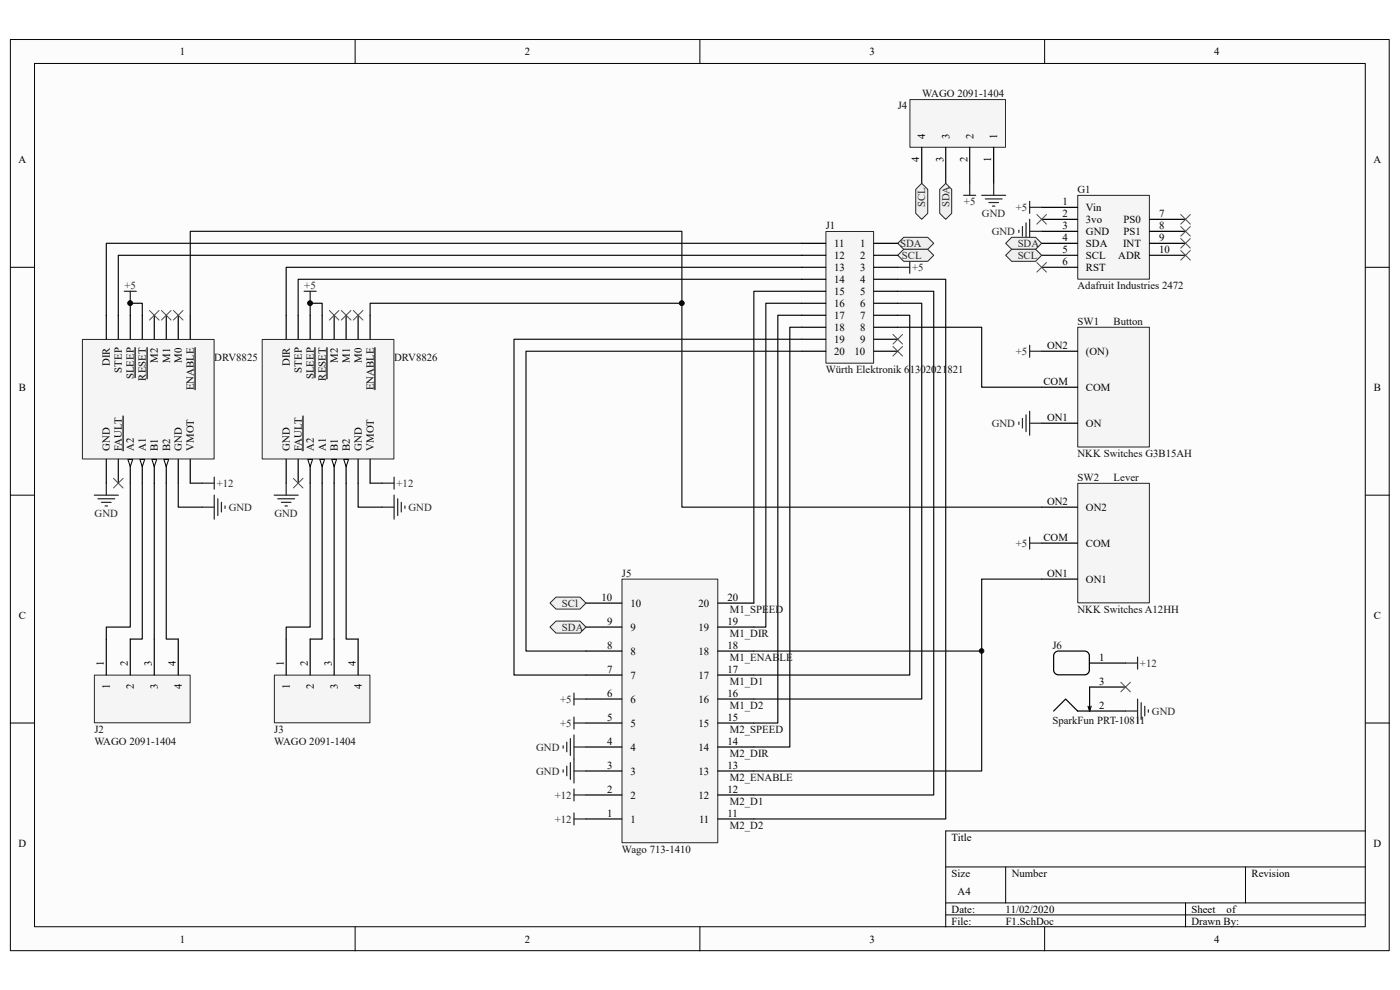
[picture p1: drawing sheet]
<svg xmlns="http://www.w3.org/2000/svg" width="297mm" height="210mm" viewBox="0 0 297 210" stroke-linecap="round" stroke-linejoin="round" font-family="sans-serif">
<path d="M2.2 8.4h292.5v193.3h-292.5z" fill="#fcfcfc"/>
<path d="M2.2 8.4h292.5v193.3h-292.5z" fill="none" stroke="#000" stroke-width=".21"/>
<path d="M7.4 13.5h282.2v183.1h-282.2z" fill="#fcfcfc"/>
<g fill="none" stroke="#000" stroke-width=".21">
<path d="M7.3 13.5h282.3v183.1h-282.3zM75.3 8.4v5.1M148.5 8.4v5.1M221.6 8.4v5.1M2.2 56.7h5.1M289.7 56.7h5.1M2.2 105h5.1M289.7 105h5.1M2.2 153.4h5.1M289.7 153.4h5.1M289.7 176.3h-89.1v20.3M75.3 196.6v5.1"/>
<path d="M148.5 196.6v5.1M200.6 183.9h89.1M200.6 191.5h89.1M200.6 194.1h89.1M213.4 183.9v7.6M221.6 196.6v5.1M251.5 191.5v5.1M264.2 183.9v7.6"/>
</g>
<path d="M228.7 41.5h15.1v17.7h-15.1z" fill="#f5f5f5"/>
<path d="M228.6 41.4h15.2v17.8h-15.2z" fill="none" stroke="#262626" stroke-width=".21"/>
<path d="M221 44h7.6M221 46.5h7.6M221 49.1h7.6M221 51.6h7.6M221 54.2h7.6M221 56.7h7.6M243.9 46.5h7.6M243.9 49.1h7.6M243.9 51.6h7.6M243.9 54.2h7.6" fill="none" stroke="#000" stroke-width=".25"/>
<path d="M228.7 69.5h15.1v25.3h-15.1z" fill="#f5f5f5"/>
<path d="M228.6 69.4h15.2v25.4h-15.2z" fill="none" stroke="#262626" stroke-width=".21"/>
<path d="M221 74.5h7.6M221 89.8h7.6M221 82.1h7.6" fill="none" stroke="#000" stroke-width=".25"/>
<path d="M228.7 102.6h15.1v25.3h-15.1z" fill="#f5f5f5"/>
<path d="M228.6 102.5h15.2v25.4h-15.2z" fill="none" stroke="#262626" stroke-width=".21"/>
<path d="M221 115.2h7.6M221 107.6h7.6M221 122.9h7.6" fill="none" stroke="#000" stroke-width=".25"/>
<path d="M20.1 143.3h20.2v10h-20.2z" fill="#f5f5f5"/>
<path d="M20 143.2h20.3v10.1h-20.3z" fill="none" stroke="#262626" stroke-width=".21"/>
<path d="M22.6 135.6v7.6M27.6 135.6v7.6M32.7 135.6v7.6M37.8 135.6v7.6" fill="none" stroke="#000" stroke-width=".25"/>
<path d="M58.3 143.3h20.2v10h-20.2z" fill="#f5f5f5"/>
<path d="M58.2 143.2h20.3v10.1h-20.3z" fill="none" stroke="#262626" stroke-width=".21"/>
<path d="M60.7 135.6v7.6M65.8 135.6v7.6M70.9 135.6v7.6M76 135.6v7.6" fill="none" stroke="#000" stroke-width=".25"/>
<path d="M193.1 21.2h20.2v10h-20.2z" fill="#f5f5f5"/>
<path d="M193 21.1h20.3v10.1h-20.3z" fill="none" stroke="#262626" stroke-width=".21"/>
<path d="M195.5 31.3v7.6M200.6 31.3v7.6M205.7 31.3v7.6M210.8 31.3v7.6" fill="none" stroke="#000" stroke-width=".25"/>
<path d="M170.1 51.6h-147.5v15.3M170.1 54.2h-145v12.7M170.1 56.7h-109.4v10.2M170.1 59.2h-106.8v7.7M32.7 102.5v33.1M37.8 102.5v5.1h5.1M65.8 102.5v30.5h-5.1v2.6M70.9 102.5v33.1M73.4 102.5v33.1h2.6M76 102.5v5.1h5.1" fill="none" stroke="#0e0e0e" stroke-width=".25"/>
<g fill="none" stroke="#262626" stroke-width=".25">
<path d="M26.4 61.8h2.5M27.6 61.8v2.5M64.5 61.8h2.6M65.8 61.8v2.5M20 105h5.1M20.8 105.8h3.5M21.5 106.6h2.1M22.3 107.3h.5M22.6 102.5v2.5M42.9 107.6h2.6M45.5 105v5.1M46.2 105.8v3.6"/>
<path d="M47 106.6v2M47.7 107.3v.5M58.2 105h5.1M58.9 105.8h3.6M59.7 106.6h2M60.5 107.3h.5M60.7 102.5v2.5M81.1 107.6h2.5M83.6 105v5.1M84.4 105.8v3.6M85.1 106.6v2M85.9 107.3v.5"/>
</g>
<g fill="#0e0e0e" stroke="#0e0e0e" stroke-width=".21">
<circle cx="27.6" cy="64.3" r=".48"/>
<circle cx="65.8" cy="64.3" r=".48"/>
</g>
<path d="M17.5 72.1h27.9v25.3h-27.9z" fill="#f5f5f5"/>
<path d="M17.5 72h27.9v25.4h-27.9z" fill="none" stroke="#262626" stroke-width=".21"/>
<path d="M22.6 66.9v5M25.1 66.9v5M27.6 66.9v5M30.2 66.9v5M32.7 66.9v5M35.3 66.9v5M37.8 66.9v5M40.4 66.9v5M35.3 97.5v5M37.8 97.5v5M40.4 97.5v5" fill="none" stroke="#000" stroke-width=".25"/>
<path d="M34.8 97.5h1l-.5 1.5z" fill="#fcfcfc" stroke="#000" stroke-width=".21"/>
<path d="M32.7 97.5v5" fill="none" stroke="#000" stroke-width=".25"/>
<path d="M32.2 97.5h1l-.5 1.5z" fill="#fcfcfc" stroke="#000" stroke-width=".21"/>
<path d="M30.2 97.5v5" fill="none" stroke="#000" stroke-width=".25"/>
<path d="M29.7 97.5h1l-.5 1.5z" fill="#fcfcfc" stroke="#000" stroke-width=".21"/>
<path d="M27.6 97.5v5" fill="none" stroke="#000" stroke-width=".25"/>
<path d="M27.1 97.5h1l-.5 1.5z" fill="#fcfcfc" stroke="#000" stroke-width=".21"/>
<path d="M28.7 73.7v6.4M31.2 73.7v6.7M41.4 73.7v9M22.6 97.5v5M25.1 97.5v5M26.1 88.3v7.3" fill="none" stroke="#000" stroke-width=".25"/>
<path d="M55.7 72.1h27.9v25.3h-27.9z" fill="#f5f5f5"/>
<path d="M55.6 72h28v25.4h-28z" fill="none" stroke="#262626" stroke-width=".21"/>
<path d="M60.7 66.9v5M63.3 66.9v5M65.8 66.9v5M68.3 66.9v5M70.9 66.9v5M73.4 66.9v5M76 66.9v5M78.5 66.9v5M73.4 97.5v5M76 97.5v5M78.5 97.5v5" fill="none" stroke="#000" stroke-width=".25"/>
<path d="M72.9 97.5h1l-.5 1.5z" fill="#fcfcfc" stroke="#000" stroke-width=".21"/>
<path d="M70.9 97.5v5" fill="none" stroke="#000" stroke-width=".25"/>
<path d="M70.4 97.5h1l-.5 1.5z" fill="#fcfcfc" stroke="#000" stroke-width=".21"/>
<path d="M68.3 97.5v5" fill="none" stroke="#000" stroke-width=".25"/>
<path d="M67.8 97.5h1.1l-.6 1.5z" fill="#fcfcfc" stroke="#000" stroke-width=".21"/>
<path d="M65.8 97.5v5" fill="none" stroke="#000" stroke-width=".25"/>
<path d="M65.3 97.5h1l-.5 1.5z" fill="#fcfcfc" stroke="#000" stroke-width=".21"/>
<path d="M66.8 73.7v6.4M69.4 73.7v6.7M79.5 73.7v9M60.7 97.5v5M63.3 97.5v5M64.3 88.3v7.3" fill="none" stroke="#000" stroke-width=".25"/>
<g fill="none" stroke="#262626" stroke-width=".25">
<path d="M205.7 38.9v2.5M210.8 38.9v2.5M204.4 41.4h2.6M208.3 41.4h5.1M209 42.2h3.6M209.8 43h2M210.6 43.7h.5M216.2 48.8v.5M216.9 48.1v2M217.7 47.3v3.6M218.4 42.7v2.6M218.4 46.5v5.1"/>
<path d="M218.4 44h2.6M218.4 49.1h2.6M218.4 73.2v2.6M218.4 74.5h2.6M216.2 89.5v.5M216.9 88.8v2M217.7 88v3.6M218.4 87.2v5.1M218.4 89.8h2.6M42.9 102.5h2.6M45.5 101.2v2.6M81.1 102.5h2.5"/>
<path d="M83.6 101.2v2.6"/>
</g>
<g fill="none" stroke="#4c4c4c" stroke-width=".21">
<path d="M220 45.5l2 2M220 55.7l2 2M222 45.5l-2 2M222 55.7l-2 2M250.5 50.6l2 2M250.5 53.1l2 2.1M250.5 45.5l2 2M250.5 48.1l2 2M252.5 50.6l-2 2M252.5 53.1l-2 2.1M252.5 45.5l-2 2M252.5 48.1l-2 2"/>
<path d="M31.7 65.9l2 2M33.7 65.9l-2 2M34.3 65.9l2 2M36.3 65.9l-2 2M36.8 65.9l2 2M38.8 65.9l-2 2M69.9 65.9l2 2M71.9 65.9l-2 2M72.4 65.9l2.1 2M74.5 65.9l-2.1 2M75 65.9l2 2M77 65.9l-2 2"/>
<path d="M24.1 101.5l2 2M26.1 101.5l-2 2M62.2 101.5l2.1 2M64.3 101.5l-2.1 2"/>
</g>
<path d="M27.6 66.9v-2.6h2.6v2.6M65.8 66.9v-2.6h2.5v2.6M190.5 69.4h17.8v12.7h12.7M27.6 102.5v30.5h-5v2.6M30.2 102.5v33.1h-2.6M35.3 102.5v33.1h2.5M68.3 102.5v33.1h-2.5" fill="none" stroke="#0e0e0e" stroke-width=".25"/>
<g fill="#0e0e0e" stroke="#0e0e0e" stroke-width=".21">
<circle cx="27.6" cy="64.3" r=".48"/>
<circle cx="65.8" cy="64.3" r=".48"/>
</g>
<path d="M132 122.9h20.3v55.9h-20.3z" fill="#f5f5f5"/>
<path d="M132 122.9h20.3v55.9h-20.3z" fill="none" stroke="#262626" stroke-width=".21"/>
<g fill="none" stroke="#000" stroke-width=".25">
<path d="M124.3 138.1h7.6M124.3 133h7.6M124.3 127.9h7.6M152.3 138.1h7.6M152.3 133h7.6M152.3 127.9h7.6M124.3 158.5h7.6M124.3 153.4h7.6M124.3 148.3h7.6M124.3 143.2h7.6M152.3 158.5h7.6M152.3 153.4h7.6"/>
<path d="M152.3 148.3h7.6M152.3 143.2h7.6M124.3 173.7h7.6M124.3 168.6h7.6M124.3 163.6h7.6M152.3 173.7h7.6M152.3 168.6h7.6M152.3 163.6h7.6"/>
</g>
<g fill="none" stroke="#262626" stroke-width=".25">
<path d="M190.5 56.7h2.5M193 55.4v2.6M119.5 158.2v.5M120.2 157.5v2M121 156.7v3.6M121.8 147v2.6M121.8 152.1v2.6M121.8 155.9v10.2M121.8 158.5h2.5M121.8 153.4h2.5M121.8 148.3h2.5M119.5 163.3v.5"/>
<path d="M120.2 162.5v2.1M121 161.8v3.5M121.8 167.4v2.5M121.8 172.5v2.5M121.8 173.7h2.5M121.8 168.6h2.5M121.8 163.6h2.5"/>
</g>
<path d="M190.5 59.2h10.1v114.5h-40.7M40.4 66.9v-17.8h104.3v15.2h-66.2v2.6M170.1 64.3h-7.6v68.7h-2.6M170.1 66.9h-5.1v86.5h-5.1M190.5 66.9h2.5v76.3h-33.1M190.5 64.3h5v84h-35.6M190.5 61.8h7.6v106.8h-38.2M159.9 138.1h48.4M221 122.9h-12.7v40.7h-48.4" fill="none" stroke="#0e0e0e" stroke-width=".25"/>
<g fill="#0e0e0e" stroke="#0e0e0e" stroke-width=".21">
<circle cx="144.6" cy="64.3" r=".48"/>
<circle cx="208.2" cy="138.1" r=".48"/>
</g>
<g fill="#f0f0f0" stroke="#262626" stroke-width=".21">
<path d="M213.4 51.6l1.2-1.3h5.1l1.3 1.3-1.3 1.3h-5.1z" fill-rule="evenodd"/>
<path d="M213.4 54.2l1.2-1.3h5.1l1.3 1.3-1.3 1.2h-5.1z" fill-rule="evenodd"/>
<path d="M195.5 38.9l1.3 1.3v5.1l-1.3 1.2-1.2-1.2v-5.1z" fill-rule="evenodd"/>
<path d="M200.6 38.9l1.3 1.3v5.1l-1.3 1.2-1.2-1.2v-5.1z" fill-rule="evenodd"/>
<path d="M191.7 50.3h5.1l1.3 1.3-1.3 1.3h-5.1l-1.2-1.3z" fill-rule="evenodd"/>
<path d="M191.7 52.9h5.1l1.3 1.3-1.3 1.2h-5.1l-1.2-1.2z" fill-rule="evenodd"/>
<path d="M116.7 127.9l1.3-1.2h5l1.3 1.2-1.3 1.3h-5z" fill-rule="evenodd"/>
<path d="M116.7 133l1.3-1.2h5l1.3 1.2-1.3 1.3h-5z" fill-rule="evenodd"/>
</g>
<path d="M175.3 49.1h10v27.9h-10z" fill="#f5f5f5"/>
<path d="M175.2 49.1h10.1v27.9h-10.1z" fill="none" stroke="#262626" stroke-width=".21"/>
<g fill="none" stroke="#000" stroke-width=".25">
<path d="M170.1 51.6h5.1M170.1 54.2h5.1M170.1 56.7h5.1M170.1 59.2h5.1M185.4 51.6h5.1M185.4 54.2h5.1M185.4 56.7h5.1M185.4 59.2h5.1M170.1 61.8h5.1M170.1 64.3h5.1M170.1 66.9h5.1M170.1 69.4h5.1"/>
<path d="M170.1 72h5.1M170.1 74.5h5.1M185.4 61.8h5.1M185.4 64.3h5.1M185.4 66.9h5.1M185.4 69.4h5.1M185.4 72h5.1M185.4 74.5h5.1M223.8 138.4l.7-.3h5.6a1.02 1.02 0 0 1 1 1v3a1.02 1.02 0 0 1-1 1.1h-5.6a1.02 1.02 0 0 1-1-1.1v-3zM223.5 150.8l2.6-2.5 2.5 2.5h10.2M230.8 149.8l.4 1 .3-1M231.2 140.7h7.6"/>
<path d="M238.8 145.7h-7.6v5.1"/>
</g>
<path d="M144.7 64.3v43.3h76.3M170.1 61.8h-10.2v66.1M170.1 69.4h-2.5v89.1h-7.7M170.1 72h-61.1v71.2h15.3M170.1 74.5h-58.5v63.6h12.7M40.4 102.5h2.5M78.5 102.5h2.6" fill="none" stroke="#0e0e0e" stroke-width=".25"/>
<path d="M189.4 73.5l2.1 2M189.4 71l2.1 2M191.5 73.5l-2.1 2M191.5 71l-2.1 2M237.8 144.7l2 2.1M239.8 144.7l-2 2.1" fill="none" stroke="#4c4c4c" stroke-width=".21"/>
<path d="M218.4 113.9v2.6M218.4 115.2h2.6M241.3 139.4v2.5M238.8 150.8h2.5M238.8 140.7h2.5M241.3 148.3v5.1M242.1 149.1v3.5M242.9 149.8v2.1M243.6 150.6v.5" fill="none" stroke="#262626" stroke-width=".25"/>
<circle cx="144.6" cy="64.3" r=".48" fill="#0e0e0e" stroke="#0e0e0e" stroke-width=".21"/>
<g font-size="2.3">
<text x="38.2" y="11.7">1</text>
<text x="111.3" y="11.7">2</text>
<text x="184.5" y="11.7">3</text>
<text x="257.6" y="11.7">4</text>
<text x="196.3" y="29.5" transform="rotate(-90 196.3 29.5)">4</text>
<text x="201.4" y="29.5" transform="rotate(-90 201.4 29.5)">3</text>
<text x="206.5" y="29.5" transform="rotate(-90 206.5 29.5)">2</text>
<text x="211.6" y="29.5" transform="rotate(-90 211.6 29.5)">1</text>
<text x="3.9" y="34.6">A</text>
<text x="195" y="34.5" transform="rotate(-90 195 34.5)">4</text>
<text x="200.2" y="34.5" transform="rotate(-90 200.2 34.5)">3</text>
<text x="205.2" y="34.5" transform="rotate(-90 205.2 34.5)">2</text>
<text x="210.3" y="34.5" transform="rotate(-90 210.3 34.5)">1</text>
<text x="291.4" y="34.6">A</text>
<text x="225.4" y="43.5">1</text>
<text x="225.4" y="46">2</text>
<text x="230.4" y="44.7">Vin</text>
<text x="230.4" y="47.3">3vo</text>
<text x="238.4" y="47.3">PS0</text>
<text x="245.9" y="46">7</text>
<text x="177" y="52.4">11</text>
<text x="182.5" y="52.4">1</text>
<text x="225.4" y="48.6">3</text>
<text x="225.4" y="51.1">4</text>
<text x="225.4" y="53.7">5</text>
<text x="230.4" y="49.8">GND</text>
<text x="230.4" y="52.4">SDA</text>
<text x="238.3" y="52.4">INT</text>
<text x="238.4" y="49.8">PS1</text>
<text x="245.9" y="48.6">8</text>
<text x="245.9" y="51.1">9</text>
<text x="245.9" y="53.7">10</text>
<text x="177" y="54.9">12</text>
<text x="177" y="57.5">13</text>
<text x="182.5" y="54.9">2</text>
<text x="182.5" y="57.5">3</text>
<text x="225.4" y="56.2">6</text>
<text x="230.4" y="54.9">SCL</text>
<text x="230.4" y="57.5">RST</text>
<text x="237.2" y="54.9">ADR</text>
<text x="177" y="60">14</text>
<text x="177" y="62.6">15</text>
<text x="177" y="65.1">16</text>
<text x="182.5" y="60">4</text>
<text x="182.5" y="62.6">5</text>
<text x="182.5" y="65.1">6</text>
<text x="177" y="67.6">17</text>
<text x="177" y="70.2">18</text>
<text x="182.5" y="67.6">7</text>
<text x="182.5" y="70.2">8</text>
<text x="23.3" y="77.7" transform="rotate(-90 23.3 77.7)">DIR</text>
<text x="33.5" y="76.9" transform="rotate(-90 33.5 76.9)">M2</text>
<text x="36.1" y="76.9" transform="rotate(-90 36.1 76.9)">M1</text>
<text x="38.6" y="76.9" transform="rotate(-90 38.6 76.9)">M0</text>
<text x="61.5" y="77.7" transform="rotate(-90 61.5 77.7)">DIR</text>
<text x="71.7" y="76.9" transform="rotate(-90 71.7 76.9)">M2</text>
<text x="74.2" y="76.9" transform="rotate(-90 74.2 76.9)">M1</text>
<text x="76.8" y="76.9" transform="rotate(-90 76.8 76.9)">M0</text>
<text x="177" y="72.7">19</text>
<text x="177" y="75.3">20</text>
<text x="181.3" y="75.3">10</text>
<text x="182.5" y="72.7">9</text>
<text x="222.1" y="74">ON2</text>
<text x="230.4" y="75.3">(ON)</text>
<text x="4" y="82.9">B</text>
<text x="25.9" y="79.1" transform="rotate(-90 25.9 79.1)">STEP</text>
<text x="28.4" y="80.5" transform="rotate(-90 28.4 80.5)">SLEEP</text>
<text x="30.9" y="80.7" transform="rotate(-90 30.9 80.7)">RESET</text>
<text x="41.1" y="82.8" transform="rotate(-90 41.1 82.8)">ENABLE</text>
<text x="64" y="79.1" transform="rotate(-90 64 79.1)">STEP</text>
<text x="66.6" y="80.5" transform="rotate(-90 66.6 80.5)">SLEEP</text>
<text x="69.1" y="80.7" transform="rotate(-90 69.1 80.7)">RESET</text>
<text x="79.3" y="82.8" transform="rotate(-90 79.3 82.8)">ENABLE</text>
<text x="221.4" y="81.7">COM</text>
<text x="230.4" y="82.9">COM</text>
<text x="291.5" y="82.9">B</text>
<text x="222.1" y="89.3">ON1</text>
<text x="23.3" y="95.7" transform="rotate(-90 23.3 95.7)">GND</text>
<text x="25.9" y="95.7" transform="rotate(-90 25.9 95.7)">FAULT</text>
<text x="28.4" y="95.7" transform="rotate(-90 28.4 95.7)">A2</text>
<text x="30.9" y="95.7" transform="rotate(-90 30.9 95.7)">A1</text>
<text x="33.5" y="95.7" transform="rotate(-90 33.5 95.7)">B1</text>
<text x="36.1" y="95.7" transform="rotate(-90 36.1 95.7)">B2</text>
<text x="38.6" y="95.7" transform="rotate(-90 38.6 95.7)">GND</text>
<text x="41.1" y="95.7" transform="rotate(-90 41.1 95.7)">VMOT</text>
<text x="61.5" y="95.7" transform="rotate(-90 61.5 95.7)">GND</text>
<text x="64" y="95.7" transform="rotate(-90 64 95.7)">FAULT</text>
<text x="66.6" y="95.7" transform="rotate(-90 66.6 95.7)">A2</text>
<text x="69.1" y="95.7" transform="rotate(-90 69.1 95.7)">A1</text>
<text x="71.7" y="95.7" transform="rotate(-90 71.7 95.7)">B1</text>
<text x="74.2" y="95.7" transform="rotate(-90 74.2 95.7)">B2</text>
<text x="76.8" y="95.7" transform="rotate(-90 76.8 95.7)">GND</text>
<text x="79.3" y="95.7" transform="rotate(-90 79.3 95.7)">VMOT</text>
<text x="230.4" y="90.6">ON</text>
<text x="222.1" y="107.1">ON2</text>
<text x="230.4" y="108.4">ON2</text>
<text x="221.4" y="114.7">COM</text>
<text x="230.4" y="116">COM</text>
<text x="222.1" y="122.3">ON1</text>
<text x="230.4" y="123.6">ON1</text>
<text x="4" y="131.3">C</text>
<text x="127.6" y="127.4">10</text>
<text x="133.7" y="128.7">10</text>
<text x="148.2" y="128.7">20</text>
<text x="154.3" y="127.4">20</text>
<text x="291.5" y="131.3">C</text>
<text x="128.8" y="137.6">8</text>
<text x="128.8" y="132.5">9</text>
<text x="133.7" y="133.8">9</text>
<text x="148.2" y="133.8">19</text>
<text x="154.3" y="137.6">18</text>
<text x="154.3" y="132.5">19</text>
<text x="22.1" y="141.2" transform="rotate(-90 22.1 141.2)">1</text>
<text x="27.1" y="141.2" transform="rotate(-90 27.1 141.2)">2</text>
<text x="32.2" y="141.2" transform="rotate(-90 32.2 141.2)">3</text>
<text x="37.3" y="141.2" transform="rotate(-90 37.3 141.2)">4</text>
<text x="60.2" y="141.2" transform="rotate(-90 60.2 141.2)">1</text>
<text x="65.3" y="141.2" transform="rotate(-90 65.3 141.2)">2</text>
<text x="70.4" y="141.2" transform="rotate(-90 70.4 141.2)">3</text>
<text x="75.5" y="141.2" transform="rotate(-90 75.5 141.2)">4</text>
<text x="128.8" y="142.7">7</text>
<text x="133.7" y="144">7</text>
<text x="133.7" y="138.9">8</text>
<text x="148.2" y="144">17</text>
<text x="148.2" y="138.9">18</text>
<text x="154.3" y="142.7">17</text>
<text x="233.2" y="140.2">1</text>
<text x="23.3" y="146.1" transform="rotate(-90 23.3 146.1)">1</text>
<text x="28.4" y="146.1" transform="rotate(-90 28.4 146.1)">2</text>
<text x="33.5" y="146.1" transform="rotate(-90 33.5 146.1)">3</text>
<text x="38.6" y="146.1" transform="rotate(-90 38.6 146.1)">4</text>
<text x="61.5" y="146.1" transform="rotate(-90 61.5 146.1)">1</text>
<text x="66.6" y="146.1" transform="rotate(-90 66.6 146.1)">2</text>
<text x="71.7" y="146.1" transform="rotate(-90 71.7 146.1)">3</text>
<text x="76.8" y="146.1" transform="rotate(-90 76.8 146.1)">4</text>
<text x="128.8" y="147.8">6</text>
<text x="133.7" y="149.1">6</text>
<text x="148.2" y="149.1">16</text>
<text x="154.3" y="147.8">16</text>
<text x="233.2" y="145.2">3</text>
<text x="128.8" y="152.9">5</text>
<text x="133.7" y="154.1">5</text>
<text x="148.2" y="154.1">15</text>
<text x="154.3" y="152.9">15</text>
<text x="233.2" y="150.3">2</text>
<text x="128.8" y="158">4</text>
<text x="133.7" y="159.3">4</text>
<text x="148.2" y="159.3">14</text>
<text x="154.3" y="158">14</text>
<text x="128.8" y="163.1">3</text>
<text x="133.7" y="164.3">3</text>
<text x="148.2" y="164.3">13</text>
<text x="154.3" y="163.1">13</text>
<text x="128.8" y="173.2">1</text>
<text x="128.8" y="168.1">2</text>
<text x="133.7" y="169.4">2</text>
<text x="148.2" y="169.4">12</text>
<text x="154.3" y="173.2">11</text>
<text x="154.3" y="168.1">12</text>
<text x="3.9" y="179.6">D</text>
<text x="133.7" y="174.5">1</text>
<text x="148.3" y="174.5">11</text>
<text x="201.9" y="178.3">Title</text>
<text x="291.4" y="179.6">D</text>
<text x="201.9" y="186">Size</text>
<text x="214.6" y="186">Number</text>
<text x="265.5" y="186">Revision</text>
<text x="203.2" y="189.8">A4</text>
<text x="201.9" y="193.6">Date:</text>
<text x="201.9" y="196.1">File:</text>
<text x="213.3" y="193.6">11/02/2020</text>
<text x="213.4" y="196.1">F1.SchDoc</text>
<text x="252.8" y="193.6">Sheet</text>
<text x="252.8" y="196.1">Drawn By:</text>
<text x="260.2" y="193.6">of</text>
<text x="38.2" y="199.9">1</text>
<text x="111.3" y="199.9">2</text>
<text x="184.5" y="199.9">3</text>
<text x="257.6" y="199.9">4</text>
</g>
<g font-size="2.3" fill="#0e0e0e">
<text x="190.5" y="23.1">J4</text>
<text x="195.7" y="20.6">WAGO 2091-1404</text>
<text x="228.6" y="40.9">G1</text>
<text x="175.2" y="48.6">J1</text>
<text x="228.6" y="61.3">Adafruit Industries 2472</text>
<text x="228.6" y="68.9">SW1</text>
<text x="236.3" y="68.9">Button</text>
<text x="45.5" y="76.6">DRV8825</text>
<text x="83.6" y="76.6">DRV8826</text>
<text x="175.2" y="79.1">Würth Elektronik 61302021821</text>
<text x="228.6" y="96.9">NKK Switches G3B15AH</text>
<text x="228.6" y="102">SW2</text>
<text x="236.3" y="102">Lever</text>
<text x="132" y="122.3">J5</text>
<text x="154.9" y="130">M1_SPEED</text>
<text x="228.6" y="130">NKK Switches A12HH</text>
<text x="154.9" y="135.1">M1_DIR</text>
<text x="223.3" y="137.6">J6</text>
<text x="154.9" y="140.2">M1_ENABLE</text>
<text x="154.9" y="145.2">M1_D1</text>
<text x="20" y="155.4">J2</text>
<text x="58.2" y="155.4">J3</text>
<text x="154.9" y="150.3">M1_D2</text>
<text x="154.9" y="155.4">M2_SPEED</text>
<text x="223.3" y="153.6">SparkFun PRT-10811</text>
<text x="20" y="158">WAGO 2091-1404</text>
<text x="58.2" y="158">WAGO 2091-1404</text>
<text x="154.9" y="160.5">M2_DIR</text>
<text x="154.9" y="165.6">M2_ENABLE</text>
<text x="154.9" y="170.7">M2_D1</text>
<text x="154.9" y="175.8">M2_D2</text>
<text x="132" y="180.8">Wago 713-1410</text>
</g>
<g font-size="2.3" fill="#262626">
<text x="196.3" y="44" transform="rotate(-90 196.3 44)">SCL</text>
<text x="201.4" y="44" transform="rotate(-90 201.4 44)">SDA</text>
<text x="204.5" y="43.5">+5</text>
<text x="208.3" y="46">GND</text>
<text x="215.5" y="44.7">+5</text>
<text x="191" y="52.4">SDA</text>
<text x="210.4" y="49.8">GND</text>
<text x="215.9" y="52.4">SDA</text>
<text x="191.3" y="54.9">SCL</text>
<text x="193.5" y="57.5">+5</text>
<text x="215.9" y="54.9">SCL</text>
<text x="26.4" y="61.3">+5</text>
<text x="64.6" y="61.3">+5</text>
<text x="215.5" y="75.3">+5</text>
<text x="210.4" y="90.6">GND</text>
<text x="46" y="103.3">+12</text>
<text x="84.1" y="103.3">+12</text>
<text x="20.1" y="109.6">GND</text>
<text x="48.5" y="108.4">GND</text>
<text x="58.2" y="109.6">GND</text>
<text x="86.7" y="108.4">GND</text>
<text x="215.5" y="116">+5</text>
<text x="119.2" y="128.7">SCl</text>
<text x="119.2" y="133.8">SDA</text>
<text x="241.9" y="141.4">+12</text>
<text x="118.8" y="149.1">+5</text>
<text x="118.8" y="154.1">+5</text>
<text x="244.4" y="151.6">GND</text>
<text x="113.7" y="159.3">GND</text>
<text x="113.7" y="164.3">GND</text>
<text x="117.7" y="169.4">+12</text>
<text x="117.7" y="174.5">+12</text>
</g>
</svg>
